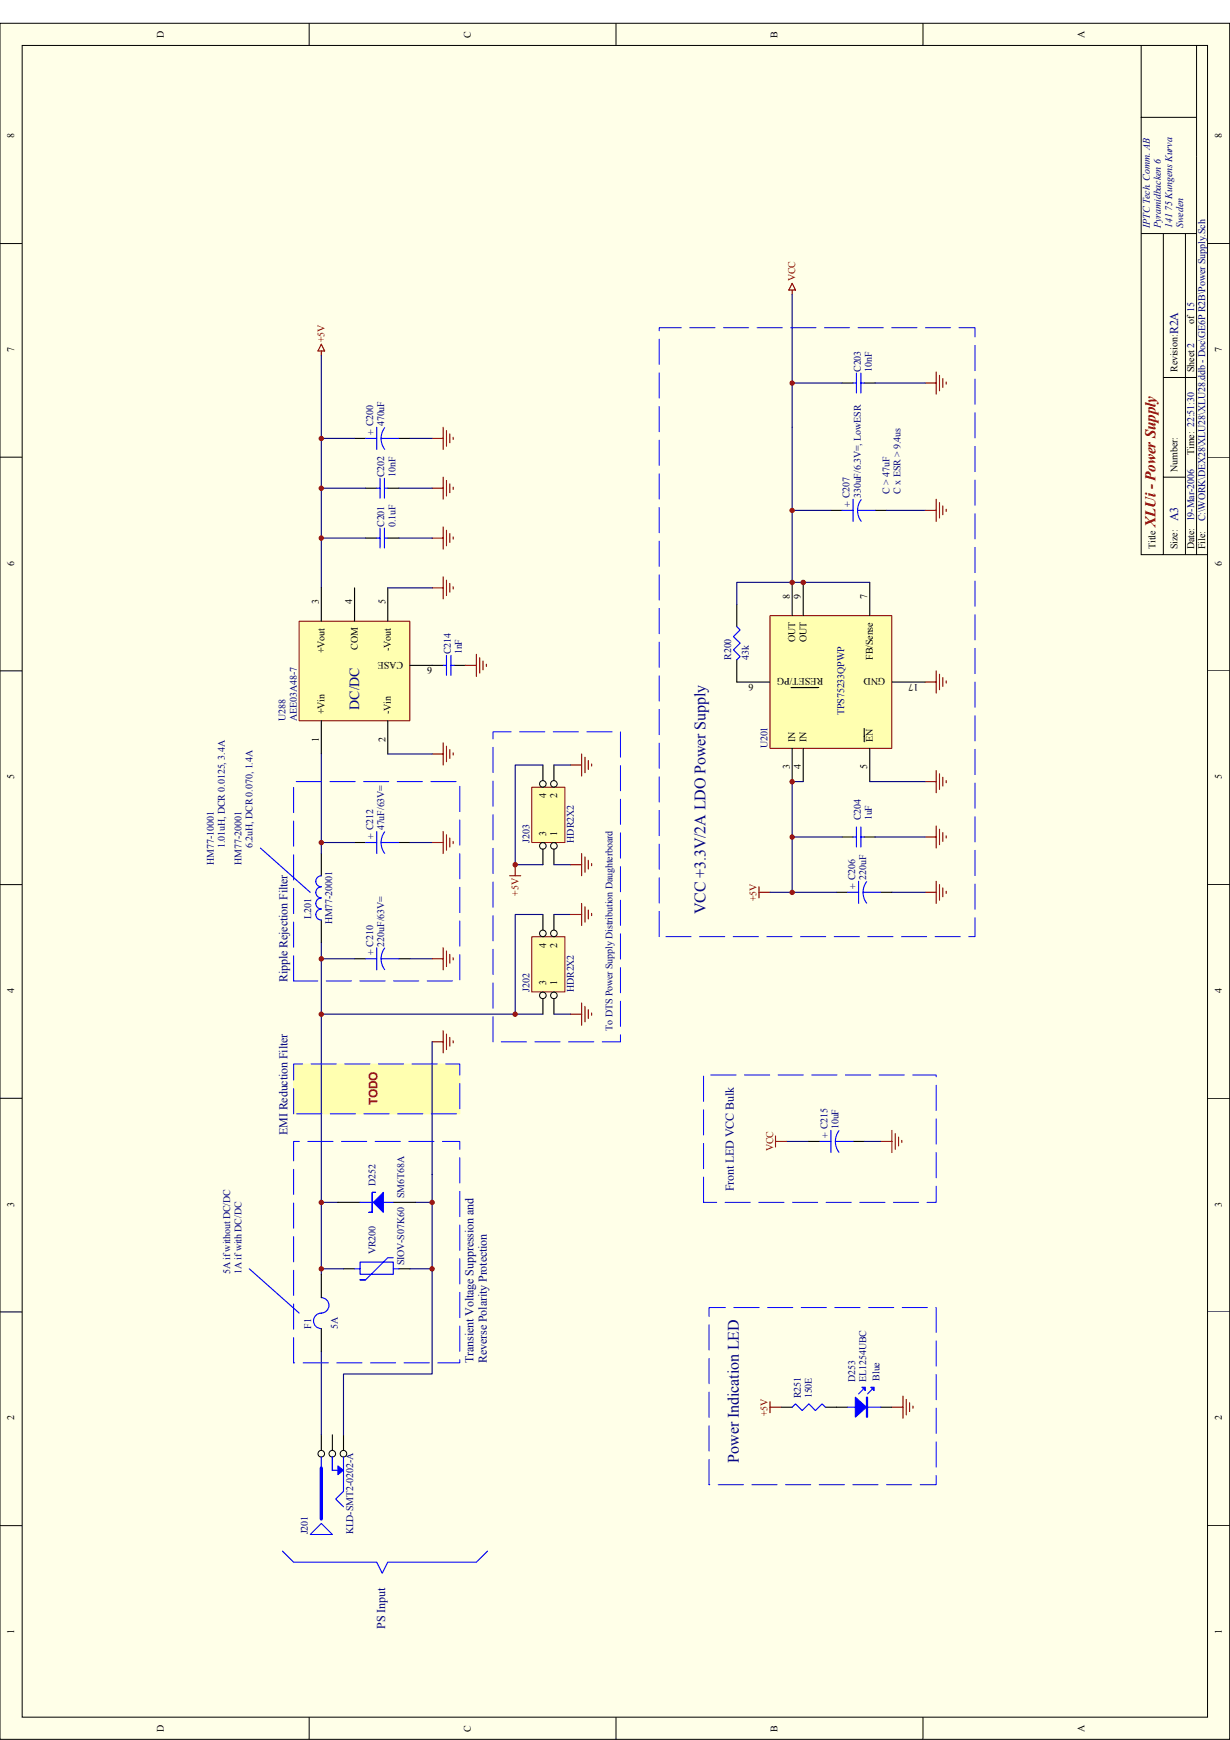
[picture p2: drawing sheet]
<svg xmlns="http://www.w3.org/2000/svg" width="297mm" height="420mm" viewBox="0 0 297 420" stroke-linecap="round" stroke-linejoin="round" font-family="sans-serif">
<path d="M0 5.6h297v414.4h-297z" fill="#ffffe8"/>
<g fill="none" stroke="#000" stroke-width=".24">
<path d="M0 5.6h297v414.4h-297zM5.4 11h286.2v403.6h-286.2zM74.7 5.6v5.4M148.8 5.6v5.4M222.9 5.6v5.4M275.6 11v17.3h13.4M289 11v122.9M275.6 28.3v105.6h16M0 58.8h5.4M275.6 56.4h13.4M280.9 56.4v77.5M286.3 56.4v77.5"/>
<path d="M291.6 58.8h5.4M280.9 91.2h8.1M0 110.4h5.4M280.9 115.2h5.4M291.6 110.4h5.4M0 162h5.4M291.6 162h5.4M0 213.6h5.4M291.6 213.6h5.4M0 265.2h5.4M291.6 265.2h5.4M0 316.8h5.4"/>
<path d="M291.6 316.8h5.4M0 368.4h5.4M291.6 368.4h5.4M74.7 414.6v5.4M148.8 414.6v5.4M222.9 414.6v5.4"/>
</g>
<path d="M70.9 256.9h40.1v12h-40.1z" fill="#ffffb0"/>
<path d="M70.9 256.9h40.1v12.1h-40.1z" fill="none" stroke="#ffffb0" stroke-width=".24"/>
<g fill="none" stroke="#000" stroke-width=".27">
<path d="M85.6 105.9h2.7M88.3 117.9h2.7M93.6 117.9h2.7M96.3 105.9h2.7M88.3 129.9h2.7M93.6 129.9h2.7M200.7 123.2h2.6M211.4 123.2h2.6M177.9 146v5.3M177.9 159.3v5.4M203.3 202.1h2.7M208.7 202.1h2.7"/>
<path d="M188.6 339.8h2.7M199.3 339.8h2.7"/>
</g>
<g fill="none" stroke="#00f" stroke-width=".27">
<path d="M88.3 105.9h2.7M91 103.2v5.3M91 117.9h.8M91.8 115.5v4.8M92 105.9h4.3M92.8 117.9h.8M92.8 115.5v4.8M92.9 103.3a4.3 4.3 0 0 0 0 5.2M91 129.9h.8M91.8 127.5v4.8M92.8 127.5v4.8M92.8 129.9h.8"/>
<path d="M203.3 123.2h2.7M206 120.6v5.3M207.1 123.2h4.3M208 120.7a4.3 4.3 0 0 0 0 5.2M177.9 151.3l.8 .8-1.6 1.6 1.6 1.6-1.6 1.6 1.6 1.6-.8 .8M206.8 199.7v4.8M207.9 199.7v4.8M206 202.1h.8M207.9 202.1h.8M191.3 339.8l.8-.8 1.6 1.6 1.6-1.6 1.6 1.6 1.6-1.6 .8 .8"/>
</g>
<g fill="none" stroke="#800000" stroke-width=".27">
<path d="M191.3 68.4l.8 1.6h-1.6zM191.3 70v1.1M77.6 83.1l.8 1.6h-1.6zM77.6 84.7v1.1M104.4 105.9h2.6M104.4 117.9h2.6M107 103.2v5.3M107 115.2v5.4M107.8 104v3.7M107.8 116v3.8M108.6 104.8v2.1M108.6 116.8v2.2"/>
<path d="M109.4 105.6v.5M109.4 117.6v.6M104.4 129.9h2.6M107 127.2v5.4M107.8 128v3.8M108.6 128.9v2.1M109.4 129.7v.5M223.4 123.2h2.7M226.1 120.6v5.3M226.9 121.4v3.7M227.7 122.2v2.1M228.5 123v.5"/>
<path d="M223.4 164.7h2.7M226.1 162v5.4M226.9 162.8v3.8M227.7 163.6v2.1M228.5 164.4v.5M223.4 188.7h2.7M226.1 186.1v5.3M226.1 199.4v5.4M226.9 186.9v3.7M227.7 187.7v2.1M228.5 188.5v.5M183.3 214.1v2.7"/>
<path d="M183.3 215.5h2.6M223.4 202.1h2.7M226.9 200.2v3.8M227.7 201v2.2M228.5 201.8v.6M185.9 339.8h2.7M185.9 338.5v2.6M215.4 339.8h2.7M218.1 337.1v5.4M218.9 337.9v3.8M219.7 338.7v2.2M220.5 339.5v.6"/>
</g>
<g fill="none" stroke="#000080" stroke-width=".27">
<path d="M191.3 71.1v32.1M77.6 85.8v56.2M77.6 105.9h8M77.6 117.9h10.7M96.3 117.9h8.1M99 105.9h5.4M77.6 129.9h10.7M96.3 129.9h8.1M191.3 123.2h9.4M214 123.2h9.4M185.9 215.5h5.4M191.3 202.1h12"/>
<path d="M211.4 202.1h12"/>
</g>
<path d="M72.3 150h26.7v24h-26.7z" fill="#ffffb0"/>
<path d="M72.2 150h26.8v24h-26.8z" fill="none" stroke="#800000" stroke-width=".24"/>
<g fill="none" stroke="#000" stroke-width=".27">
<path d="M203.3 92.5h2.7M208.7 92.5h2.7M77.6 142v8M85.6 142v8M93.6 142v8M77.6 174v8.1M93.6 174v8.1M99 160.7h8M109.7 160.7h2.7M77.6 206.1v5.4M85.6 203.4h2.7M96.3 203.4h2.7"/>
<path d="M202 215.5h2.7M212.7 215.5h2.7M77.6 222.2v5.3M85.6 231.5h2.7M96.3 231.5h2.7M81.6 290.3h5.4M95 290.3h5.3M83 306.4h2.6M96.3 306.4h2.7M202 339.8h2.7M212.7 339.8h2.7M77.6 346.5v3.7"/>
<path d="M80.3 346.5v3.7M83 346.5v3.7"/>
</g>
<g fill="none" stroke="#800000" stroke-width=".27">
<path d="M223.4 92.5h2.7M226.1 89.8v5.4M226.9 90.6v3.8M227.7 91.4v2.2M228.5 92.2v.6M107 139.3v5.3M104.4 142h2.6M107.8 140.1v3.7M108.6 140.9v2.1M109.4 141.7v.5M115 158v5.3M115.8 158.8v3.8"/>
<path d="M116.6 159.6v2.1M107 179.4v5.3M112.4 160.7h2.6M117.5 160.4v.5M104.4 182.1h2.6M107.8 180.2v3.7M108.6 181v2.1M109.4 181.8v.5M104.4 203.4h2.6M107 200.8v5.3M107.8 201.6v3.7M108.6 202.4v2.1"/>
<path d="M109.4 203.2v.5M223.4 215.5h2.7M226.1 212.8v5.4M226.9 213.6v3.8M227.7 214.4v2.1M228.5 215.2v.5M104.4 231.5h2.6M107 228.8v5.4M107.8 229.6v3.8M108.6 230.5v2.1M109.4 231.3v.5M104.4 251.6h2.6"/>
<path d="M107 248.9v5.3M107.8 249.7v3.7M108.6 250.5v2.1M109.4 251.3v.5"/>
</g>
<g fill="none" stroke="#000080" stroke-width=".27">
<path d="M191.3 92.5h12M211.4 92.5h12M93.6 142h10.8M77.6 182.1v24M93.6 182.1h10.8M77.6 203.4h8M99 203.4h5.4M191.3 202.1v13.4h10.7M215.4 215.5h8M77.6 227.5v80.2M77.6 231.5h8M99 231.5h5.4"/>
<path d="M77.6 290.3h4M100.3 290.3h4.1M77.6 306.4h5.4M99 306.4h5.4"/>
</g>
<g fill="none" stroke="#000" stroke-width=".24">
<circle cx="77.6" cy="351" r=".8"/>
<circle cx="80.3" cy="351" r=".8"/>
<circle cx="82.9" cy="351" r=".8"/>
</g>
<path d="M77.6 354.5v12.3" fill="none" stroke="#00f" stroke-width=".8"/>
<g fill="none" stroke="#00f" stroke-width=".27">
<path d="M206 92.5h.8M206.8 90.1v4.8M207.9 92.5h.8M207.9 90.1v4.8M107.8 158.3v4.8M108.9 158.3v4.8M107 160.7h.8M108.9 160.7h.8M77.6 219.5a1.32 1.32 0 0 0-1.3 1.3 1.32 1.32 0 0 0 1.3 1.4M77.6 216.8a1.32 1.32 0 0 0-1.3 1.4 1.32 1.32 0 0 0 1.3 1.3M77.6 211.5a1.33 1.33 0 0 0-1.3 1.3 1.33 1.33 0 0 0 1.3 1.4 1.33 1.33 0 0 0-1.3 1.3 1.33 1.33 0 0 0 1.3 1.3M88.3 203.4h2.7"/>
<path d="M91 200.8v5.3M92 203.4h4.3M92.9 200.9a4.3 4.3 0 0 0 0 5.2M204.7 215.5h2.6M207.3 212.8v5.4M208.4 215.5h4.3M209.3 212.9a4.3 4.3 0 0 0 0 5.2M88.3 231.5h2.7M91 228.8v5.4M92 231.5h4.3M92.9 228.9a4.3 4.3 0 0 0 0 5.2M87 290.3h8"/>
<path d="M85.6 306.4h1.4M87 304.8h8v2.9h-8zM95 303.7h-1.4l-5.3 5.3h-1.3h1.3M95 306.4h1.3M204.7 339.8h8M208.4 335.5l-1.1 1.1M210.6 335.5l-1.1 1.1M77.6 351.8v2.7M80.3 351.8v3.2h1.6M83 351.8v8.3l-1.9 1.9 1.9 1.8M68.2 374.6l2.7 2.6h20.1l1.3 2.7 1.3-2.7h21.4l2.7-2.6"/>
</g>
<path d="M74.9 370.5l2.7-2.6 2.7 2.6z" fill="none" stroke="#00f" stroke-width=".24"/>
<path d="M81.6 354l1.4 1-1.4 1.1z" fill="#00f" stroke="#00f" stroke-width=".24"/>
<g fill="#00f" stroke="#00f" stroke-width=".27">
<path d="M90.2 290.3l2.4-2.4v4.8z"/>
<path d="M206.6 337.4l2.6 2.4-2.6 2.4z"/>
<path d="M210.3 335h.8v.8z"/>
<path d="M208.2 335h.8v.8z"/>
<path d="M89.9 287.9h.8h-.8v4.8h-.8h.8z" fill-rule="evenodd"/>
<path d="M209.2 337.4h.3v4.8h-.3z" fill-rule="evenodd"/>
</g>
<path d="M128.4 226.2h8v13.3h-8z" fill="#ffffb0"/>
<path d="M128.4 226.2h8v13.3h-8z" fill="none" stroke="#800000" stroke-width=".24"/>
<g fill="none" stroke="#000" stroke-width=".24">
<circle cx="131.1" cy="225.4" r=".8"/>
<circle cx="133.8" cy="225.4" r=".8"/>
<circle cx="131.1" cy="240.4" r=".8"/>
<circle cx="133.8" cy="240.4" r=".8"/>
</g>
<path d="M131.1 220.8v3.8M133.8 220.8v3.8M131.1 241.1v3.8M133.8 241.1v3.8" fill="none" stroke="#000" stroke-width=".27"/>
<path d="M131.1 220.8h-6.7v24.1M133.8 220.8h4M133.8 244.9h4" fill="none" stroke="#000080" stroke-width=".27"/>
<path d="M140.5 218.2v5.3M141.3 219v3.7M142.1 219.7v2.2M137.8 220.8h2.7M142.9 220.5v.6M137.8 244.9h2.7M140.5 242.2v5.4M141.3 243v3.8M142.1 243.8v2.1M142.9 244.6v.5" fill="none" stroke="#800000" stroke-width=".27"/>
<path d="M128.4 190.1h8v13.3h-8z" fill="#ffffb0"/>
<path d="M128.4 190.1h8v13.3h-8z" fill="none" stroke="#800000" stroke-width=".24"/>
<g fill="none" stroke="#000" stroke-width=".24">
<circle cx="131.1" cy="189.3" r=".79"/>
<circle cx="133.8" cy="189.3" r=".79"/>
<circle cx="131.1" cy="204.3" r=".8"/>
<circle cx="133.8" cy="204.3" r=".8"/>
</g>
<path d="M131.1 184.7v3.8M133.8 184.7v3.8M131.1 205.1v3.7M133.8 205.1v3.7" fill="none" stroke="#000" stroke-width=".27"/>
<path d="M191.3 103.2v37.4M131.1 184.7h-6.7v24.1h6.7M133.8 184.7h4M133.8 208.8h4" fill="none" stroke="#000080" stroke-width=".27"/>
<path d="M137.8 184.7h2.7M140.5 182.1v5.3M141.3 182.8v3.8M142.1 183.7v2.1M142.9 184.5v.5M123.1 211.5h2.7M124.4 208.8v2.7M137.8 208.8h2.7M140.5 206.1v5.4M141.3 206.9v3.8M142.1 207.7v2.2M142.9 208.5v.6" fill="none" stroke="#800000" stroke-width=".27"/>
<path d="M119.1 251.6v-74.9h30.7v74.9h-30.7" fill="none" stroke="#00f" stroke-width=".24" stroke-dasharray="6.1 2"/>
<path d="M186 148.7h29.4v32h-29.4z" fill="#ffffb0"/>
<path d="M185.9 148.7h29.5v32h-29.5z" fill="none" stroke="#800000" stroke-width=".24"/>
<g fill="none" stroke="#000" stroke-width=".27">
<path d="M191.3 140.6v8M194 140.6v8M210 140.6v8M177.9 164.7h8M191 166h6.7M208.7 175.9v3.2M215.4 164.7h8M191.3 180.7v8M194 180.7v8M210 180.7v8M195.3 275.6h2.7M206 275.6h2.7"/>
<path d="M77.6 307.7v5.6M77.6 320.8v5.6"/>
</g>
<path d="M210 140.6h-32.1v5.4M194 188.7h-2.7v13.4M210 188.7h13.4M77.6 244.9h53.5M104.4 251.6v80.2h-21.4v14.7M190 275.6h5.3M208.7 275.6h4M77.6 326.4v20.1" fill="none" stroke="#000080" stroke-width=".27"/>
<path d="M187.3 275.6h2.7M187.3 274.3v2.7M212.7 275.6h2.7M215.4 273v5.3M216.2 273.8v3.7M217 274.6v2.1M217.8 275.4v.5" fill="none" stroke="#800000" stroke-width=".27"/>
<path d="M62.9 204.8l12 10.7M198 275.6h2.7M200.7 273v5.3M201.7 275.6h4.3M202.6 273a4.3 4.3 0 0 0 0 5.2M60.2 306.4l12 10.7M77.6 313.3a1.87 1.87 0 0 1 1.8 1.9 1.87 1.87 0 0 1-1.8 1.9 1.86 1.86 0 0 0-1.9 1.9 1.86 1.86 0 0 0 1.9 1.8" fill="none" stroke="#00f" stroke-width=".27"/>
<path d="M70.9 236.9v-48.2h40.1v48.2h-40.1M159.2 226.2v-147.1h76.3v147.1h-76.3M70.9 269v-12.1h40.1v12.1h-40.1M169.9 290.3v-30.7h56.2v30.7h-56.2M70.9 329.1v-53.5h40.1v53.5h-40.1M171.2 358.5v-42.8h54.9v42.8h-54.9" fill="none" stroke="#00f" stroke-width=".24" stroke-dasharray="6.1 2"/>
<g fill="#800000" stroke="#800000" stroke-width=".24">
<circle cx="77.6" cy="105.9" r=".52"/>
<circle cx="77.6" cy="129.9" r=".52"/>
<circle cx="77.6" cy="117.9" r=".52"/>
<circle cx="77.6" cy="203.5" r=".52"/>
<circle cx="191.3" cy="202.1" r=".52"/>
<circle cx="191.3" cy="215.5" r=".52"/>
<circle cx="191.3" cy="92.5" r=".52"/>
<circle cx="191.3" cy="188.7" r=".52"/>
<circle cx="194" cy="140.6" r=".53"/>
<circle cx="77.6" cy="231.5" r=".52"/>
<circle cx="77.6" cy="290.3" r=".52"/>
<circle cx="77.6" cy="306.4" r=".52"/>
<circle cx="124.4" cy="208.8" r=".52"/>
<circle cx="124.4" cy="244.9" r=".52"/>
<circle cx="77.6" cy="244.9" r=".52"/>
<circle cx="104.3" cy="290.3" r=".52"/>
<circle cx="104.3" cy="306.4" r=".52"/>
<circle cx="191.3" cy="140.6" r=".52"/>
<circle cx="191.3" cy="123.3" r=".52"/>
</g>
<g font-size="3.9" fill="#000080">
<text x="170.4" y="220.8" transform="rotate(-90 170.4 220.8)">VCC +3.3V/2A LDO Power Supply</text>
<text x="178.4" y="353.2" transform="rotate(-90 178.4 353.2)">Power Indication LED</text>
</g>
<text font-size="3.6" fill="#800000" x="279.1" y="127.2" transform="rotate(-90 279.1 127.2)">XLUi - Power Supply</text>
<text font-size="3.4" fill="#000080" x="86.7" y="171.4" transform="rotate(-90 86.7 171.4)">DC/DC</text>
<g font-size="2.9" fill="#000080">
<text x="284.5" y="80.7" transform="rotate(-90 284.5 80.7)">R2A</text>
<text x="284.5" y="125.9" transform="rotate(-90 284.5 125.9)">A3</text>
<text x="69.4" y="237.1" transform="rotate(-90 69.4 237.1)">Ripple Rejection Filter</text>
<text x="69.4" y="274" transform="rotate(-90 69.4 274)">EMI Reduction Filter</text>
<text x="177.2" y="287.7" transform="rotate(-90 177.2 287.7)">Front LED VCC Bulk</text>
<text x="114.4" y="329.1" transform="rotate(-90 114.4 329.1)">Transient Voltage Suppression and</text>
<text x="117.6" y="329.1" transform="rotate(-90 117.6 329.1)">Reverse Polarity Protection</text>
<text x="93" y="393.3" transform="rotate(-90 93 393.3)">PS Input</text>
</g>
<text font-size="2.9" fill="#f00" x="91.1" y="266.8" transform="rotate(-90 91.1 266.8)">TODO</text>
<g font-size="2.4">
<text x="39.6" y="9.1" transform="rotate(-90 39.6 9.1)">D</text>
<text x="113.7" y="9.1" transform="rotate(-90 113.7 9.1)">C</text>
<text x="187.8" y="9.1" transform="rotate(-90 187.8 9.1)">B</text>
<text x="261.9" y="9.1" transform="rotate(-90 261.9 9.1)">A</text>
<text x="3.4" y="33.4" transform="rotate(-90 3.4 33.4)">8</text>
<text x="295.1" y="33.4" transform="rotate(-90 295.1 33.4)">8</text>
<text x="288.4" y="78.3" transform="rotate(-90 288.4 78.3)">of 15</text>
<text x="3.4" y="85" transform="rotate(-90 3.4 85)">7</text>
<text x="284.4" y="89.8" transform="rotate(-90 284.4 89.8)">Revision:</text>
<text x="288.4" y="89.8" transform="rotate(-90 288.4 89.8)">Sheet 2</text>
<text x="295.1" y="85" transform="rotate(-90 295.1 85)">7</text>
<text x="284.4" y="113.9" transform="rotate(-90 284.4 113.9)">Number:</text>
<text x="288.4" y="109.9" transform="rotate(-90 288.4 109.9)">Time: 22:51:30</text>
<text x="3.4" y="136.6" transform="rotate(-90 3.4 136.6)">6</text>
<text x="279" y="132.6" transform="rotate(-90 279 132.6)">Title</text>
<text x="284.4" y="132.6" transform="rotate(-90 284.4 132.6)">Size:</text>
<text x="288.4" y="132.6" transform="rotate(-90 288.4 132.6)">Date: 19-Mar-2006</text>
<text x="291.1" y="132.6" transform="rotate(-90 291.1 132.6)">File:</text>
<text x="295.1" y="136.6" transform="rotate(-90 295.1 136.6)">6</text>
<text x="77" y="146" transform="rotate(-90 77 146)">3</text>
<text x="85" y="146" transform="rotate(-90 85 146)">4</text>
<text x="93.1" y="146" transform="rotate(-90 93.1 146)">5</text>
<text x="190.7" y="144.6" transform="rotate(-90 190.7 144.6)">8</text>
<text x="193.4" y="144.6" transform="rotate(-90 193.4 144.6)">9</text>
<text x="209.4" y="144.6" transform="rotate(-90 209.4 144.6)">7</text>
<text x="192.1" y="155.1" transform="rotate(-90 192.1 155.1)">OUT</text>
<text x="194.7" y="155.1" transform="rotate(-90 194.7 155.1)">OUT</text>
<text x="78.4" y="157.7" transform="rotate(-90 78.4 157.7)">+Vout</text>
<text x="86.4" y="156.9" transform="rotate(-90 86.4 156.9)">COM</text>
<text x="94.4" y="157.2" transform="rotate(-90 94.4 157.2)">-Vout</text>
<text x="97.4" y="159.8" transform="rotate(-180 97.4 159.8)">CASE</text>
<text x="104.4" y="161.1" transform="rotate(-180 104.4 161.1)">6</text>
<text x="210.8" y="159.3" transform="rotate(-90 210.8 159.3)">FB/Sense</text>
<text x="181.9" y="165.2" transform="rotate(-180 181.9 165.2)">6</text>
<text x="198.8" y="163.8" transform="rotate(-180 198.8 163.8)">RESET/PG</text>
<text x="213.8" y="163.8" transform="rotate(-180 213.8 163.8)">GND</text>
<text x="221.8" y="165.2" transform="rotate(-180 221.8 165.2)">17</text>
<text x="78.4" y="172.4" transform="rotate(-90 78.4 172.4)">+Vin</text>
<text x="94.4" y="172.4" transform="rotate(-90 94.4 172.4)">-Vin</text>
<text x="77" y="179.1" transform="rotate(-90 77 179.1)">1</text>
<text x="93.1" y="179.1" transform="rotate(-90 93.1 179.1)">2</text>
<text x="192.1" y="179.1" transform="rotate(-90 192.1 179.1)">IN</text>
<text x="194.7" y="179.1" transform="rotate(-90 194.7 179.1)">IN</text>
<text x="210.8" y="179.1" transform="rotate(-90 210.8 179.1)">EN</text>
<text x="190.7" y="185.8" transform="rotate(-90 190.7 185.8)">3</text>
<text x="193.4" y="185.8" transform="rotate(-90 193.4 185.8)">4</text>
<text x="209.4" y="185.8" transform="rotate(-90 209.4 185.8)">5</text>
<text x="3.4" y="188.2" transform="rotate(-90 3.4 188.2)">5</text>
<text x="295.1" y="188.2" transform="rotate(-90 295.1 188.2)">5</text>
<text x="131.9" y="192.8" transform="rotate(-90 131.9 192.8)">4</text>
<text x="134.5" y="192.8" transform="rotate(-90 134.5 192.8)">2</text>
<text x="131.9" y="201.8" transform="rotate(-90 131.9 201.8)">3</text>
<text x="134.5" y="201.8" transform="rotate(-90 134.5 201.8)">1</text>
<text x="131.9" y="228.8" transform="rotate(-90 131.9 228.8)">4</text>
<text x="134.5" y="228.8" transform="rotate(-90 134.5 228.8)">2</text>
<text x="3.4" y="239.8" transform="rotate(-90 3.4 239.8)">4</text>
<text x="131.9" y="237.9" transform="rotate(-90 131.9 237.9)">3</text>
<text x="134.5" y="237.9" transform="rotate(-90 134.5 237.9)">1</text>
<text x="295.1" y="239.8" transform="rotate(-90 295.1 239.8)">4</text>
<text x="3.4" y="291.4" transform="rotate(-90 3.4 291.4)">3</text>
<text x="295.1" y="291.4" transform="rotate(-90 295.1 291.4)">3</text>
<text x="3.4" y="343" transform="rotate(-90 3.4 343)">2</text>
<text x="295.1" y="343" transform="rotate(-90 295.1 343)">2</text>
<text x="3.4" y="394.6" transform="rotate(-90 3.4 394.6)">1</text>
<text x="295.1" y="394.6" transform="rotate(-90 295.1 394.6)">1</text>
<text x="39.6" y="418.1" transform="rotate(-90 39.6 418.1)">D</text>
<text x="113.7" y="418.1" transform="rotate(-90 113.7 418.1)">C</text>
<text x="187.8" y="418.1" transform="rotate(-90 187.8 418.1)">B</text>
<text x="261.9" y="418.1" transform="rotate(-90 261.9 418.1)">A</text>
</g>
<g font-size="2.4" fill="#000080">
<text x="277.7" y="55.1" transform="rotate(-90 277.7 55.1)">IPTC Tech. Comm. AB</text>
<text x="280.4" y="55.1" transform="rotate(-90 280.4 55.1)">Pyramidbacken 6</text>
<text x="283" y="55.1" transform="rotate(-90 283 55.1)">141 75 Kungens Kurva</text>
<text x="285.7" y="55.1" transform="rotate(-90 285.7 55.1)">Sweden</text>
<text x="207.9" y="89.8" transform="rotate(-90 207.9 89.8)">C203</text>
<text x="210.5" y="89.8" transform="rotate(-90 210.5 89.8)">10nF</text>
<text x="90.4" y="105.1" transform="rotate(-90 90.4 105.1)">+ C200</text>
<text x="92.8" y="102.9" transform="rotate(-90 92.8 102.9)">470uF</text>
<text x="92.8" y="115.2" transform="rotate(-90 92.8 115.2)">C202</text>
<text x="95.5" y="115.2" transform="rotate(-90 95.5 115.2)">10nF</text>
<text x="214.8" y="119.2" transform="rotate(-90 214.8 119.2)">C &gt; 47uF</text>
<text x="217.5" y="119.2" transform="rotate(-90 217.5 119.2)">C x ESR &gt; 9.4us</text>
<text x="205.4" y="122.4" transform="rotate(-90 205.4 122.4)">+ C207</text>
<text x="207.9" y="120.3" transform="rotate(-90 207.9 120.3)">330uF/6.3V=, LowESR</text>
<text x="291.1" y="125.9" transform="rotate(-90 291.1 125.9)">C:\WORK\DEX28\XLU28\XLU28.ddb - Doc\GE6P R2B\Power Supply.Sch</text>
<text x="92.8" y="127.2" transform="rotate(-90 92.8 127.2)">C201</text>
<text x="95.5" y="127.2" transform="rotate(-90 95.5 127.2)">0.1uF</text>
<text x="108.9" y="158" transform="rotate(-90 108.9 158)">C214</text>
<text x="111.5" y="158" transform="rotate(-90 111.5 158)">1nF</text>
<text x="176.6" y="159.3" transform="rotate(-90 176.6 159.3)">R200</text>
<text x="180.8" y="159.3" transform="rotate(-90 180.8 159.3)">43k</text>
<text x="203.8" y="172.7" transform="rotate(-90 203.8 172.7)">TPS75233QPWP</text>
<text x="69" y="174" transform="rotate(-90 69 174)">U288</text>
<text x="71.7" y="174" transform="rotate(-90 71.7 174)">AEE03A48-7</text>
<text x="185.4" y="180.7" transform="rotate(-90 185.4 180.7)">U201</text>
<text x="90.4" y="202.6" transform="rotate(-90 90.4 202.6)">+ C212</text>
<text x="92.8" y="200.5" transform="rotate(-90 92.8 200.5)">47uF/63V=</text>
<text x="127.8" y="203.4" transform="rotate(-90 127.8 203.4)">J203</text>
<text x="138.6" y="203.4" transform="rotate(-90 138.6 203.4)">HDR2X2</text>
<text x="207.9" y="198.1" transform="rotate(-90 207.9 198.1)">C204</text>
<text x="210.5" y="198.1" transform="rotate(-90 210.5 198.1)">1uF</text>
<text x="51.6" y="208.8" transform="rotate(-90 51.6 208.8)">HM77-10001</text>
<text x="54.3" y="204.8" transform="rotate(-90 54.3 204.8)">1.01uH, DCR 0.0125, 3.4A</text>
<text x="58.3" y="208.8" transform="rotate(-90 58.3 208.8)">HM77-20001</text>
<text x="61" y="204.8" transform="rotate(-90 61 204.8)">6.2uH, DCR 0.070, 1.4A</text>
<text x="206.8" y="214.7" transform="rotate(-90 206.8 214.7)">+ C206</text>
<text x="209.2" y="212.5" transform="rotate(-90 209.2 212.5)">220uF</text>
<text x="75.1" y="221.9" transform="rotate(-90 75.1 221.9)">L201</text>
<text x="80.2" y="223.2" transform="rotate(-90 80.2 223.2)">HM77-20001</text>
<text x="90.4" y="230.7" transform="rotate(-90 90.4 230.7)">+ C210</text>
<text x="92.8" y="228.6" transform="rotate(-90 92.8 228.6)">220uF/63V=</text>
<text x="127.8" y="239.5" transform="rotate(-90 127.8 239.5)">J202</text>
<text x="138.6" y="239.5" transform="rotate(-90 138.6 239.5)">HDR2X2</text>
<text x="147.9" y="248.9" transform="rotate(-90 147.9 248.9)">To DTS Power Supply Distribution Daughterboard</text>
<text x="200.1" y="274.8" transform="rotate(-90 200.1 274.8)">+ C215</text>
<text x="202.5" y="272.7" transform="rotate(-90 202.5 272.7)">10uF</text>
<text x="90.7" y="286.3" transform="rotate(-90 90.7 286.3)">D252</text>
<text x="97.6" y="289.3" transform="rotate(-90 97.6 289.3)">SM6T68A</text>
<text x="90.7" y="302.9" transform="rotate(-90 90.7 302.9)">VR200</text>
<text x="97.6" y="305.6" transform="rotate(-90 97.6 305.6)">SIOV-S07K60</text>
<text x="55.6" y="307.7" transform="rotate(-90 55.6 307.7)">5A if without DC/DC</text>
<text x="58.3" y="307.7" transform="rotate(-90 58.3 307.7)">1A if with DC/DC</text>
<text x="75.1" y="320.8" transform="rotate(-90 75.1 320.8)">F1</text>
<text x="81.6" y="320.8" transform="rotate(-90 81.6 320.8)">5A</text>
<text x="206.5" y="333.6" transform="rotate(-90 206.5 333.6)">D253</text>
<text x="209.2" y="333.6" transform="rotate(-90 209.2 333.6)">EL1254UBC</text>
<text x="212.4" y="333.4" transform="rotate(-90 212.4 333.4)">Blue</text>
<text x="193.4" y="337.7" transform="rotate(-90 193.4 337.7)">R251</text>
<text x="196.1" y="337.7" transform="rotate(-90 196.1 337.7)">150E</text>
<text x="74.3" y="370.5" transform="rotate(-90 74.3 370.5)">J201</text>
<text x="85.3" y="370.5" transform="rotate(-90 85.3 370.5)">KLD-SMT2-0202-A</text>
</g>
<g font-size="2.4" fill="#800000">
<text x="192.1" y="67.9" transform="rotate(-90 192.1 67.9)">VCC</text>
<text x="78.4" y="82.6" transform="rotate(-90 78.4 82.6)">+5V</text>
<text x="125.2" y="216.3" transform="rotate(-90 125.2 216.3)">+5V</text>
<text x="182.7" y="217.6" transform="rotate(-90 182.7 217.6)">+5V</text>
<text x="186.7" y="278" transform="rotate(-90 186.7 278)">VCC</text>
<text x="185.4" y="341.9" transform="rotate(-90 185.4 341.9)">+5V</text>
</g>
</svg>
